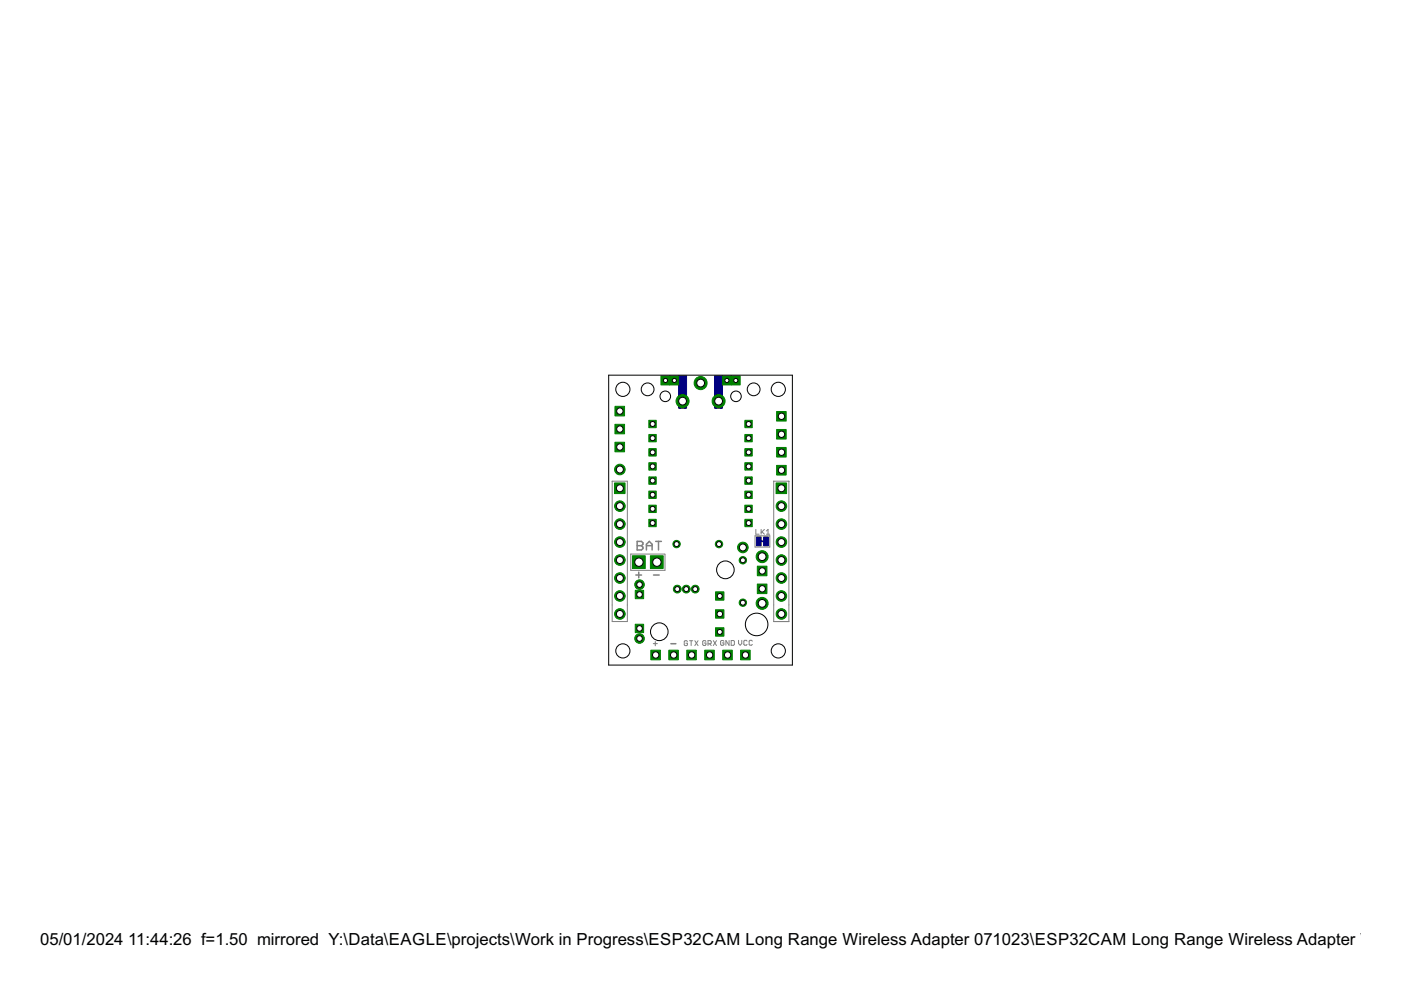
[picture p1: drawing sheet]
<svg xmlns="http://www.w3.org/2000/svg" width="297mm" height="210mm" viewBox="0 0 297 210" stroke-linecap="round" stroke-linejoin="round" font-family="sans-serif">
<g fill="#000080" stroke="#000080" stroke-width=".21">
<path d="M151.5 79.7h1.7v6.9h-1.7z"/>
<path d="M143.9 79.7h1.7v6.9h-1.7z"/>
<path d="M161.9 113.8h1v1.9h-1z"/>
<path d="M160.4 113.8h1v1.9h-1z"/>
</g>
<path d="M161.1 114.8h.9" fill="none" stroke="#000080" stroke-width=".38"/>
<path d="M134.1 117.8h2.7v2.7h-2.7z" fill="#008000" stroke="#008000" stroke-width=".21"/>
<circle cx="135.5" cy="119.2" r=".89" fill="#fff" stroke="#000" stroke-width=".21"/>
<path d="M137.9 117.8h2.7v2.7h-2.7z" fill="#008000" stroke="#008000" stroke-width=".21"/>
<circle cx="139.3" cy="119.2" r=".89" fill="#fff" stroke="#000" stroke-width=".21"/>
<path d="M141.8 137.9h2v2h-2z" fill="#008000" stroke="#008000" stroke-width=".21"/>
<circle cx="142.8" cy="138.9" r=".68" fill="#fff" stroke="#000" stroke-width=".21"/>
<path d="M145.6 137.9h2v2h-2z" fill="#008000" stroke="#008000" stroke-width=".21"/>
<circle cx="146.6" cy="138.9" r=".68" fill="#fff" stroke="#000" stroke-width=".21"/>
<path d="M149.4 137.9h2v2h-2z" fill="#008000" stroke="#008000" stroke-width=".21"/>
<circle cx="150.5" cy="138.9" r=".68" fill="#fff" stroke="#000" stroke-width=".21"/>
<path d="M153.2 137.9h2.1v2h-2.1z" fill="#008000" stroke="#008000" stroke-width=".21"/>
<circle cx="154.3" cy="138.9" r=".68" fill="#fff" stroke="#000" stroke-width=".21"/>
<path d="M157 137.9h2v2h-2z" fill="#008000" stroke="#008000" stroke-width=".21"/>
<circle cx="158.1" cy="138.9" r=".68" fill="#fff" stroke="#000" stroke-width=".21"/>
<path d="M138 137.9h2v2h-2z" fill="#008000" stroke="#008000" stroke-width=".21"/>
<circle cx="139" cy="138.9" r=".68" fill="#fff" stroke="#000" stroke-width=".21"/>
<circle cx="131.4" cy="130.2" r="1.12" fill="#008000" stroke="#008000" stroke-width=".21"/>
<circle cx="131.4" cy="130.2" r=".74" fill="#fff" stroke="#000" stroke-width=".21"/>
<circle cx="165.7" cy="130.2" r="1.12" fill="#008000" stroke="#008000" stroke-width=".21"/>
<circle cx="165.7" cy="130.2" r=".74" fill="#fff" stroke="#000" stroke-width=".21"/>
<circle cx="131.4" cy="126.4" r="1.12" fill="#008000" stroke="#008000" stroke-width=".21"/>
<circle cx="131.4" cy="126.4" r=".74" fill="#fff" stroke="#000" stroke-width=".21"/>
<circle cx="165.7" cy="126.4" r="1.12" fill="#008000" stroke="#008000" stroke-width=".21"/>
<circle cx="165.7" cy="126.4" r=".74" fill="#fff" stroke="#000" stroke-width=".21"/>
<circle cx="131.4" cy="122.6" r="1.12" fill="#008000" stroke="#008000" stroke-width=".21"/>
<circle cx="131.4" cy="122.6" r=".74" fill="#fff" stroke="#000" stroke-width=".21"/>
<circle cx="131.4" cy="118.7" r="1.12" fill="#008000" stroke="#008000" stroke-width=".21"/>
<circle cx="131.4" cy="118.7" r=".74" fill="#fff" stroke="#000" stroke-width=".21"/>
<circle cx="131.4" cy="114.9" r="1.12" fill="#008000" stroke="#008000" stroke-width=".21"/>
<circle cx="131.4" cy="114.9" r=".74" fill="#fff" stroke="#000" stroke-width=".21"/>
<circle cx="131.4" cy="111.1" r="1.12" fill="#008000" stroke="#008000" stroke-width=".21"/>
<circle cx="131.4" cy="111.1" r=".74" fill="#fff" stroke="#000" stroke-width=".21"/>
<circle cx="131.4" cy="107.3" r="1.12" fill="#008000" stroke="#008000" stroke-width=".21"/>
<circle cx="131.4" cy="107.3" r=".74" fill="#fff" stroke="#000" stroke-width=".21"/>
<path d="M130.3 102.4h2.2v2.2h-2.2z" fill="#008000" stroke="#008000" stroke-width=".21"/>
<circle cx="131.4" cy="103.5" r=".74" fill="#fff" stroke="#000" stroke-width=".21"/>
<circle cx="165.7" cy="122.6" r="1.12" fill="#008000" stroke="#008000" stroke-width=".21"/>
<circle cx="165.7" cy="122.6" r=".74" fill="#fff" stroke="#000" stroke-width=".21"/>
<circle cx="165.7" cy="118.7" r="1.12" fill="#008000" stroke="#008000" stroke-width=".21"/>
<circle cx="165.7" cy="118.7" r=".74" fill="#fff" stroke="#000" stroke-width=".21"/>
<circle cx="165.7" cy="114.9" r="1.12" fill="#008000" stroke="#008000" stroke-width=".21"/>
<circle cx="165.7" cy="114.9" r=".74" fill="#fff" stroke="#000" stroke-width=".21"/>
<circle cx="165.7" cy="111.1" r="1.12" fill="#008000" stroke="#008000" stroke-width=".21"/>
<circle cx="165.7" cy="111.1" r=".74" fill="#fff" stroke="#000" stroke-width=".21"/>
<circle cx="165.7" cy="107.3" r="1.12" fill="#008000" stroke="#008000" stroke-width=".21"/>
<circle cx="165.7" cy="107.3" r=".74" fill="#fff" stroke="#000" stroke-width=".21"/>
<path d="M164.5 102.4h2.3v2.2h-2.3z" fill="#008000" stroke="#008000" stroke-width=".21"/>
<circle cx="165.7" cy="103.5" r=".74" fill="#fff" stroke="#000" stroke-width=".21"/>
<circle cx="148.5" cy="81.2" r="1.39" fill="#008000" stroke="#008000" stroke-width=".21"/>
<circle cx="148.5" cy="81.2" r=".83" fill="#fff" stroke="#000" stroke-width=".21"/>
<circle cx="152.3" cy="85.1" r="1.39" fill="#008000" stroke="#008000" stroke-width=".21"/>
<circle cx="152.4" cy="85" r=".83" fill="#fff" stroke="#000" stroke-width=".21"/>
<circle cx="144.7" cy="85.1" r="1.39" fill="#008000" stroke="#008000" stroke-width=".21"/>
<circle cx="144.7" cy="85" r=".83" fill="#fff" stroke="#000" stroke-width=".21"/>
<path d="M164.7 87.2h2v2.1h-2z" fill="#008000" stroke="#008000" stroke-width=".21"/>
<circle cx="165.7" cy="88.3" r=".68" fill="#fff" stroke="#000" stroke-width=".21"/>
<path d="M164.7 91.1h2v2h-2z" fill="#008000" stroke="#008000" stroke-width=".21"/>
<circle cx="165.7" cy="92.1" r=".68" fill="#fff" stroke="#000" stroke-width=".21"/>
<path d="M164.7 94.9h2v2h-2z" fill="#008000" stroke="#008000" stroke-width=".21"/>
<circle cx="165.7" cy="95.9" r=".68" fill="#fff" stroke="#000" stroke-width=".21"/>
<path d="M164.7 98.7h2v2h-2z" fill="#008000" stroke="#008000" stroke-width=".21"/>
<circle cx="165.7" cy="99.7" r=".68" fill="#fff" stroke="#000" stroke-width=".21"/>
<circle cx="143.4" cy="115.4" r=".78" fill="#008000" stroke="#008000" stroke-width=".21"/>
<circle cx="143.4" cy="115.4" r=".53" fill="#fff" stroke="#000" stroke-width=".21"/>
<circle cx="152.4" cy="115.4" r=".78" fill="#008000" stroke="#008000" stroke-width=".21"/>
<circle cx="152.4" cy="115.4" r=".53" fill="#fff" stroke="#000" stroke-width=".21"/>
<circle cx="157.5" cy="118.8" r=".78" fill="#008000" stroke="#008000" stroke-width=".21"/>
<circle cx="157.5" cy="118.8" r=".53" fill="#fff" stroke="#000" stroke-width=".21"/>
<circle cx="157.5" cy="127.8" r=".78" fill="#008000" stroke="#008000" stroke-width=".21"/>
<circle cx="157.5" cy="127.8" r=".53" fill="#fff" stroke="#000" stroke-width=".21"/>
<circle cx="131.4" cy="99.5" r="1.12" fill="#008000" stroke="#008000" stroke-width=".21"/>
<circle cx="131.4" cy="99.5" r=".74" fill="#fff" stroke="#000" stroke-width=".21"/>
<path d="M140.1 79.7h1.9v1.9h-1.9z" fill="#008000" stroke="#008000" stroke-width=".21"/>
<circle cx="141.1" cy="80.7" r=".44" fill="#fff" stroke="#000" stroke-width=".21"/>
<path d="M155 79.7h1.9v1.9h-1.9z" fill="#008000" stroke="#008000" stroke-width=".21"/>
<circle cx="156" cy="80.7" r=".44" fill="#fff" stroke="#000" stroke-width=".21"/>
<path d="M142 79.7h1.9v1.9h-1.9z" fill="#008000" stroke="#008000" stroke-width=".21"/>
<circle cx="143" cy="80.7" r=".44" fill="#fff" stroke="#000" stroke-width=".21"/>
<path d="M153.1 79.7h1.9v1.9h-1.9z" fill="#008000" stroke="#008000" stroke-width=".21"/>
<circle cx="154.1" cy="80.7" r=".44" fill="#fff" stroke="#000" stroke-width=".21"/>
<circle cx="161.6" cy="127.9" r="1.27" fill="#008000" stroke="#008000" stroke-width=".21"/>
<circle cx="161.6" cy="127.9" r=".83" fill="#fff" stroke="#000" stroke-width=".21"/>
<circle cx="161.6" cy="118" r="1.27" fill="#008000" stroke="#008000" stroke-width=".21"/>
<circle cx="161.6" cy="118" r=".83" fill="#fff" stroke="#000" stroke-width=".21"/>
<path d="M151.7 129.3h1.8v1.8h-1.8z" fill="#008000" stroke="#008000" stroke-width=".21"/>
<circle cx="152.6" cy="130.2" r=".59" fill="#fff" stroke="#000" stroke-width=".21"/>
<path d="M151.7 133.1h1.8v1.8h-1.8z" fill="#008000" stroke="#008000" stroke-width=".21"/>
<circle cx="152.6" cy="134" r=".53" fill="#fff" stroke="#000" stroke-width=".21"/>
<path d="M151.7 125.5h1.8v1.8h-1.8z" fill="#008000" stroke="#008000" stroke-width=".21"/>
<circle cx="152.6" cy="126.4" r=".53" fill="#fff" stroke="#000" stroke-width=".21"/>
<circle cx="135.6" cy="124" r="1.02" fill="#008000" stroke="#008000" stroke-width=".21"/>
<circle cx="135.6" cy="124" r=".59" fill="#fff" stroke="#000" stroke-width=".21"/>
<circle cx="135.6" cy="135.4" r="1.02" fill="#008000" stroke="#008000" stroke-width=".21"/>
<circle cx="135.6" cy="135.4" r=".59" fill="#fff" stroke="#000" stroke-width=".21"/>
<circle cx="143.6" cy="124.9" r=".83" fill="#008000" stroke="#008000" stroke-width=".21"/>
<circle cx="143.6" cy="124.9" r=".53" fill="#fff" stroke="#000" stroke-width=".21"/>
<circle cx="145.5" cy="124.9" r=".83" fill="#008000" stroke="#008000" stroke-width=".21"/>
<circle cx="145.5" cy="124.9" r=".53" fill="#fff" stroke="#000" stroke-width=".21"/>
<circle cx="147.4" cy="124.9" r=".83" fill="#008000" stroke="#008000" stroke-width=".21"/>
<circle cx="147.4" cy="124.9" r=".53" fill="#fff" stroke="#000" stroke-width=".21"/>
<path d="M160.6 120h2v2.1h-2z" fill="#008000" stroke="#008000" stroke-width=".21"/>
<circle cx="161.6" cy="121.1" r=".68" fill="#fff" stroke="#000" stroke-width=".21"/>
<path d="M160.6 123.8h2v2.1h-2z" fill="#008000" stroke="#008000" stroke-width=".21"/>
<circle cx="161.6" cy="124.8" r=".68" fill="#fff" stroke="#000" stroke-width=".21"/>
<path d="M134.7 132.4h1.8v1.7h-1.8z" fill="#008000" stroke="#008000" stroke-width=".21"/>
<circle cx="135.6" cy="133.2" r=".59" fill="#fff" stroke="#000" stroke-width=".21"/>
<path d="M134.7 125.2h1.8v1.7h-1.8z" fill="#008000" stroke="#008000" stroke-width=".21"/>
<circle cx="135.6" cy="126" r=".59" fill="#fff" stroke="#000" stroke-width=".21"/>
<path d="M157.9 89.1h1.6v1.6h-1.6z" fill="#008000" stroke="#008000" stroke-width=".21"/>
<circle cx="158.7" cy="89.9" r=".53" fill="#fff" stroke="#000" stroke-width=".21"/>
<path d="M157.9 92.1h1.6v1.6h-1.6z" fill="#008000" stroke="#008000" stroke-width=".21"/>
<circle cx="158.7" cy="92.9" r=".53" fill="#fff" stroke="#000" stroke-width=".21"/>
<path d="M157.9 95.1h1.6v1.6h-1.6z" fill="#008000" stroke="#008000" stroke-width=".21"/>
<circle cx="158.7" cy="95.9" r=".53" fill="#fff" stroke="#000" stroke-width=".21"/>
<path d="M157.9 98.1h1.6v1.6h-1.6z" fill="#008000" stroke="#008000" stroke-width=".21"/>
<circle cx="158.7" cy="98.9" r=".53" fill="#fff" stroke="#000" stroke-width=".21"/>
<path d="M157.9 101.1h1.6v1.6h-1.6z" fill="#008000" stroke="#008000" stroke-width=".21"/>
<circle cx="158.7" cy="101.9" r=".53" fill="#fff" stroke="#000" stroke-width=".21"/>
<path d="M157.9 104.1h1.6v1.6h-1.6z" fill="#008000" stroke="#008000" stroke-width=".21"/>
<circle cx="158.7" cy="104.9" r=".53" fill="#fff" stroke="#000" stroke-width=".21"/>
<path d="M157.9 107.1h1.6v1.6h-1.6z" fill="#008000" stroke="#008000" stroke-width=".21"/>
<circle cx="158.7" cy="107.9" r=".53" fill="#fff" stroke="#000" stroke-width=".21"/>
<path d="M157.9 110.1h1.6v1.6h-1.6z" fill="#008000" stroke="#008000" stroke-width=".21"/>
<circle cx="158.7" cy="110.9" r=".53" fill="#fff" stroke="#000" stroke-width=".21"/>
<path d="M137.6 110.1h1.5v1.6h-1.5z" fill="#008000" stroke="#008000" stroke-width=".21"/>
<circle cx="138.4" cy="110.9" r=".53" fill="#fff" stroke="#000" stroke-width=".21"/>
<path d="M137.6 107.1h1.5v1.6h-1.5z" fill="#008000" stroke="#008000" stroke-width=".21"/>
<circle cx="138.4" cy="107.9" r=".53" fill="#fff" stroke="#000" stroke-width=".21"/>
<path d="M137.6 104.1h1.5v1.6h-1.5z" fill="#008000" stroke="#008000" stroke-width=".21"/>
<circle cx="138.4" cy="104.9" r=".53" fill="#fff" stroke="#000" stroke-width=".21"/>
<path d="M137.6 101.1h1.5v1.6h-1.5z" fill="#008000" stroke="#008000" stroke-width=".21"/>
<circle cx="138.4" cy="101.9" r=".53" fill="#fff" stroke="#000" stroke-width=".21"/>
<path d="M137.6 98.1h1.5v1.6h-1.5z" fill="#008000" stroke="#008000" stroke-width=".21"/>
<circle cx="138.4" cy="98.9" r=".53" fill="#fff" stroke="#000" stroke-width=".21"/>
<path d="M137.6 95.1h1.5v1.6h-1.5z" fill="#008000" stroke="#008000" stroke-width=".21"/>
<circle cx="138.4" cy="95.9" r=".53" fill="#fff" stroke="#000" stroke-width=".21"/>
<path d="M137.6 92.1h1.5v1.6h-1.5z" fill="#008000" stroke="#008000" stroke-width=".21"/>
<circle cx="138.4" cy="92.9" r=".53" fill="#fff" stroke="#000" stroke-width=".21"/>
<path d="M137.6 89.1h1.5v1.6h-1.5z" fill="#008000" stroke="#008000" stroke-width=".21"/>
<circle cx="138.4" cy="89.9" r=".53" fill="#fff" stroke="#000" stroke-width=".21"/>
<path d="M130.4 86.1h2v2.1h-2z" fill="#008000" stroke="#008000" stroke-width=".21"/>
<circle cx="131.4" cy="87.2" r=".68" fill="#fff" stroke="#000" stroke-width=".21"/>
<path d="M130.4 90h2v2h-2z" fill="#008000" stroke="#008000" stroke-width=".21"/>
<circle cx="131.4" cy="91" r=".68" fill="#fff" stroke="#000" stroke-width=".21"/>
<path d="M130.4 93.8h2v2h-2z" fill="#008000" stroke="#008000" stroke-width=".21"/>
<circle cx="131.4" cy="94.8" r=".68" fill="#fff" stroke="#000" stroke-width=".21"/>
<circle cx="157.5" cy="116.1" r="1.12" fill="#008000" stroke="#008000" stroke-width=".21"/>
<circle cx="157.5" cy="116.1" r=".74" fill="#fff" stroke="#000" stroke-width=".21"/>
<g fill="none" stroke="#808080" stroke-width=".21">
<path d="M129.8 102h3.2v29.8h-3.2zM141 117.5h-7.3v3.4h7.3v-3.4M160.1 113.6h3.1v2.4h-3.1zM160.3 112.2v1.1h.7M161.4 112.2v1.1M161.5 112.8l.6 .5M162.1 112.2l-.7 .7M162.5 113.3h.7M162.5 112.6l.3-.4v1.1M164 102h3.3v29.8h-3.3zM145.8 136l-.2-.2h-.4l-.1 .2v.7l.1 .2h.4l.2-.2v-.3h-.4M146.2 135.8h.7"/>
<path d="M146.5 135.8v1.1M147.3 135.8l.7 1.1M148 135.8l-.7 1.1M149.7 136l-.2-.2h-.3l-.2 .2v.7l.2 .2h.3l.2-.6h-.4M150.1 136.5h.5l.2-.2v-.3l-.2-.2h-.5v1.1M150.5 136.5l.3 .4M151.2 135.8l.7 1.1M151.9 135.8l-.7 1.1M153.5 136l-.2-.2h-.3l-.2 .2v.7l.2 .1 .5-.1v-.4h-.4M154.6 135.8v1l-.7-1v1M155 135.8h.5l.2 .2v.7l-.2 .1h-.5zM156.6 135.8v.7l.3 .3 .4-.3v-.7"/>
<path d="M158.4 135.9l-.2-.1h-.3l-.2 .1v.7l.2 .2h.3l.2-.2M159.5 135.9l-.2-.1h-.3l-.2 .1v.7l.2 .2h.3l.2-.2"/>
</g>
<path d="M135.1 114.8h.9l.3 .3v.3l-.3 .3 .3 .3v.3l-.3 .3h-.9zM135.1 115.7h.9M137.1 115.7h1.2M137.1 116.6v-1.2l.6-.6 .6 .6v1.2M139 114.8h1.2M139.6 114.8v1.8M134.8 121.9h1.2M135.4 121.3v1.2M138.6 121.9h1.2M142.2 136.5h1.1" fill="none" stroke="#808080" stroke-width=".32"/>
<path d="M138.5 136.5h.9M138.9 136v.9" fill="none" stroke="#808080" stroke-width=".23"/>
<g fill="none" stroke="#000" stroke-width=".21">
<path d="M129.1 79.5h38.9v61.5h-38.9z"/>
<circle cx="132.1" cy="82.6" r="1.5"/>
<circle cx="137.3" cy="82.6" r="1.35"/>
<circle cx="141.1" cy="84" r="1.12"/>
<circle cx="156" cy="84" r="1.12"/>
<circle cx="159.8" cy="82.6" r="1.35"/>
<circle cx="165" cy="82.6" r="1.5"/>
<circle cx="132.1" cy="138" r="1.5"/>
<circle cx="139.8" cy="133.9" r="1.87"/>
<circle cx="153.8" cy="120.8" r="1.87"/>
<circle cx="160.4" cy="132.4" r="2.39"/>
<circle cx="165" cy="138" r="1.5"/>
</g>
<g font-size="4">
<text x="8.5" y="200.4">05/01/2024</text>
<text x="27.2" y="200.4">11:44:26 f=1.50 mirrored Y:\Data\EAGLE\projects\Work in Progress\ESP32CAM Long Range Wireless Adapter 071023\ESP32CAM Long Range Wireless Adapter V3 Lay</text>
</g>
</svg>
